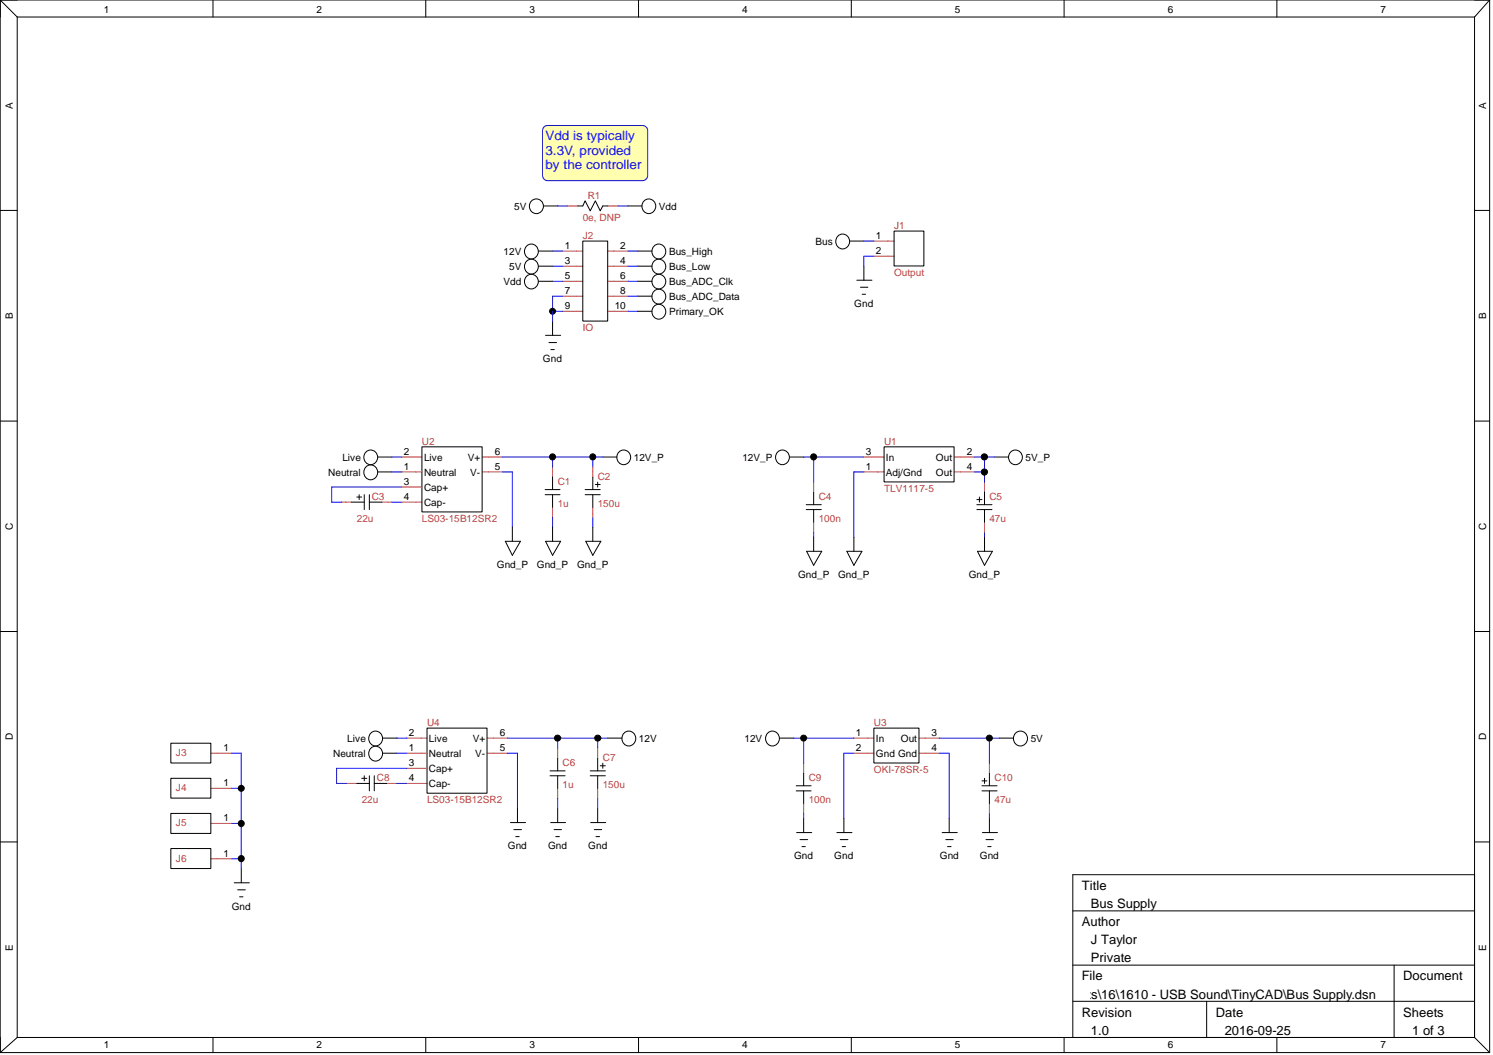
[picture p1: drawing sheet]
<svg xmlns="http://www.w3.org/2000/svg" width="297mm" height="210mm" viewBox="0 0 297 210" stroke-linecap="round" stroke-linejoin="round" font-family="sans-serif">
<g fill="none" stroke="#c04040" stroke-width=".2">
<path d="M111.9 50h4M111.9 53h4M111.9 56h4M111.9 58.9h4M112.9 41h2M120.9 50h4M120.9 53h4M120.9 56h4M120.9 58.9h4M120.9 41h2M173.9 48h4M173.9 51h4"/>
<path d="M111.9 61.9h4M120.9 61.9h4"/>
</g>
<g fill="none" stroke="#000" stroke-width=".2">
<path d="M104.9 48.8a1.43 1.43 0 0 1 2.2 1.2 1.43 1.43 0 0 1-2.2 1.2 1.58 1.58 0 0 1 0-2.4zM104.9 51.8a1.43 1.43 0 0 1 2.2 1.2 1.43 1.43 0 0 1-2.2 1.2 1.58 1.58 0 0 1 0-2.4zM107.1 53h2.8M107.1 50h2.8M108.2 41h2.8M114.9 41h1l.5-1 1 2 1-2 1 2 .5-1h1M115.9 48h5v15.9h-5zM124.9 41h2.8M126.9 53h2.8M126.9 50h2.8M126.9 56h2.8M126.9 58.9h2.8"/>
<path d="M130.3 51.8a1.43 1.43 0 0 1 2.2 1.2 1.43 1.43 0 0 1-2.2 1.2 1.58 1.58 0 0 1 0-2.4zM130.3 48.8a1.43 1.43 0 0 1 2.2 1.2 1.43 1.43 0 0 1-2.2 1.2 1.58 1.58 0 0 1 0-2.4zM130.3 57.8a1.43 1.43 0 0 1 2.2 1.2 1.43 1.43 0 0 1-2.2 1.2 1.58 1.58 0 0 1 0-2.4zM166.8 46.8a1.43 1.43 0 0 1 2.2 1.2 1.43 1.43 0 0 1-2.2 1.2 1.58 1.58 0 0 1 0-2.4zM169.1 48h2.8M170.5 55.8h3M171.2 57.1h1.5M171.5 58.5h.7M171.9 53v2.8M177.9 46h5.9v6.9h-5.9z"/>
<circle cx="106.7" cy="41" r="1.43"/>
<circle cx="129" cy="41" r="1.42"/>
<circle cx="131" cy="56" r="1.42"/>
</g>
<g fill="none" stroke="#00f" stroke-width=".2">
<path d="M109.9 50h2M109.9 53h2M109.9 56h2M109.9 58.9h2M111 41h1.9M122.9 41h2M124.9 50h2M124.9 53h2M124.9 56h2M124.9 58.9h2M171.9 48h2M173.9 51h-2v2"/>
<path d="M109.9 61.9h2M124.9 61.9h2"/>
</g>
<path d="M108.2 25.3l.7-.3h18.9a.99 .99 0 0 1 1.1 1v8.9a1.03 1.03 0 0 1-1.1 1h-18.9a.99 .99 0 0 1-1-1v-8.9z" fill-rule="evenodd" fill="#ffffaf"/>
<g fill="none" stroke="#00f" stroke-width=".2">
<path d="M108.2 25.3l.7-.3h18.9a.99 .99 0 0 1 1.1 1v8.9a1.03 1.03 0 0 1-1.1 1h-18.9a.99 .99 0 0 1-1-1v-8.9zM109.9 58.9v5M78 93.9h2M78 90.9h2M78 99.9h2M80 96.9h-14v3h2M99.9 93.9h2v11M99.9 90.9h20M109.9 90.9v2M117.9 90.9v2M159.9 90.9h12M161.9 90.9v5"/>
<path d="M171.9 93.9h-2v13M193.8 93.9h2.1M193.8 90.9h4.1M195.9 90.9v5M109.9 102.9v2M117.9 102.9v2M161.9 105.9v1M195.9 105.9v1M46 149.9h2v22.9M46 156.8h2M78.9 155.9h2.1M78.9 146.9h2.1"/>
<path d="M78.9 149.9h2.1M81 152.9h-14v3h2M101 146.9h19.9M101 149.9h2v11M111 146.9v1.9M111 158.8v2.1M118.9 146.9v1.9M118.9 158.8v2.1M157.9 146.9h12M159.9 146.9v4.9M169.9 149.9h-2v13M186.9 146.9h11.9"/>
<path d="M186.9 149.9h1.9v13M196.8 146.9v4.9M46 170.9h2M46 163.8h2M159.9 161.8v1.1M196.8 161.8v1.1"/>
</g>
<g fill="none" stroke="#000" stroke-width=".2">
<path d="M0 0h296.4M0 0v209.4M0 0l3.4 3.4M3.4 3.4h290M3.4 3.4v203M42.4 0v3.4M84.7 0v3.4M127 0v3.4M169.4 0v3.4M211.7 0v3.4M254 0v3.4M293.4 3.4v203"/>
<path d="M296.4 0v209.4M296.4 0l-3 3.4M0 41.9h3.4M107.1 56h2.8M293.4 41.9h3M108.5 66.7h3M109.2 68.2h1.5M109.6 69.6h.7M109.9 63.9v2.8M126.9 61.9h2.8M130.3 60.8a1.43 1.43 0 0 1 2.2 1.2 1.43 1.43 0 0 1-2.2 1.2 1.58 1.58 0 0 1 0-2.4zM0 83.8h3.4"/>
<path d="M70 99.9h2.5M71 98.9h1M71.5 98.4v1M72.5 98.4v3M72.9 92.8a1.43 1.43 0 0 1 2.2 1.2 1.43 1.43 0 0 1-2.2 1.2 1.58 1.58 0 0 1 0-2.4zM73.5 98.4v3M73.5 99.9h2.5M75.2 90.9h2.8M75.2 93.9h2.8M83.9 88.9h12v13h-12zM108.5 97.4h2.9M108.5 98.4h2.9"/>
<path d="M109.9 94.9v2.5M109.9 98.4v2.5M116.4 97.4h3M116.4 98.4h3M117.9 94.9v2.5M117.9 98.4v2.5M118.4 96.4h1M118.9 95.9v1M119.9 90.9h2.8M157.1 90.9h2.8M161.9 97.9v2.5M175.9 88.9h13.9v7h-13.9z"/>
<path d="M194.3 99.4h1.1M194.9 98.9v1M195.9 97.9v2.5M197.9 90.9h2.8M293.4 83.8h3M100.5 107.7h3l-1.6 2.8zM101.9 104.9v2.8M108.5 107.7h3l-1.6 2.8zM109.9 104.9v2.8M116.5 107.7h3l-1.6 2.8zM117.9 104.9v2.8M160.4 100.4h3"/>
<path d="M160.4 101.4h3M160.5 109.7h3l-1.6 2.8zM161.9 101.4v2.5M161.9 106.9v2.8M168.5 109.7h3l-1.6 2.8zM169.9 106.9v2.8M194.3 100.4h3.1M194.3 101.4h3.1M194.5 109.7h2.9l-1.5 2.8zM195.9 101.4v2.5M195.9 106.9v2.8M0 125.6h3.4"/>
<path d="M293.4 125.6h3M34 147.9h7.9v3.9h-7.9zM34 154.9h7.9v3.9h-7.9zM71 155.9h2.5M72 154.9h1M72.5 154.3v1.1M73.5 154.3v3.1M73.9 145.7a1.43 1.43 0 0 1 2.2 1.2 1.43 1.43 0 0 1-2.2 1.2 1.58 1.58 0 0 1 0-2.4zM73.9 148.7a1.43 1.43 0 0 1 2.2 1.2 1.43 1.43 0 0 1-2.2 1.2 1.58 1.58 0 0 1 0-2.4zM74.5 154.3v3.1M74.5 155.9h2.5M76.2 146.9h2.7"/>
<path d="M76.2 149.9h2.7M85 144.9h11.9v12.9h-11.9zM109.4 153.4h3M109.4 154.3h3M111 150.9v2.5M111 154.3v2.5M117.4 153.4h3M117.4 154.3h3M118.9 150.9v2.5M118.9 154.3v2.5M119.4 152.4h1M119.9 151.8v1.1"/>
<path d="M120.9 146.9h2.8M124.3 145.7a1.43 1.43 0 0 1 2.2 1.2 1.43 1.43 0 0 1-2.2 1.2 1.58 1.58 0 0 1 0-2.4zM152.9 145.7a1.43 1.43 0 0 1 2.2 1.2 1.43 1.43 0 0 1-2.2 1.2 1.58 1.58 0 0 1 0-2.4zM155.1 146.9h2.8M158.4 156.3h3M158.4 157.4h3M159.9 153.8v2.5M159.9 157.4v2.5M173.9 144.9h8.9v6.9h-8.9zM195.4 156.3h3M195.4 157.4h3M195.4 155.4h.9"/>
<path d="M195.9 154.9v1M196.8 153.8v2.5M196.8 157.4v2.5M198.8 146.9h2.8M0 167.5h3.4M34 161.8h7.9v4h-7.9zM34 168.8h7.9v4h-7.9zM46.6 175.6h3M47.3 177h1.5M47.7 178.4h.6M48 172.8v2.8M101.6 163.7h3"/>
<path d="M102.2 165.1h1.6M102.6 166.5h.7M103 160.9v2.8M109.6 163.7h2.9M110.2 165.1h1.5M110.6 166.5h.7M111 160.9v2.8M117.5 163.7h3M118.2 165.1h1.5M118.6 166.5h.7M118.9 160.9v2.8M158.5 165.7h3"/>
<path d="M159.2 167h1.5M159.6 168.4h.6M159.9 162.9v2.8M166.5 165.7h3M167.2 167h1.5M167.6 168.4h.6M167.9 162.9v2.8M187.4 165.7h3.1M188.2 167h1.4M188.5 168.4h.7M188.8 162.9v2.8M195.4 165.7h3.1"/>
<path d="M196.2 167h1.5M196.5 168.4h.7M196.8 162.9v2.8M293.4 174h-80v32.4M293.4 167.5h3M213.4 181.2h80M213.4 192h80M213.4 199.2h80M240.1 199.2v7.2M277.4 192v14.4M0 209.4h296.4M3.4 206.4h290"/>
<path d="M3.4 206.4l-3.4 3M42.4 206.4v3M84.7 206.4v3M127 206.4v3M169.4 206.4v3M211.7 206.4v3M254 206.4v3M293.4 206.4l3 3"/>
<circle cx="105.7" cy="56" r="1.42"/>
<circle cx="109.9" cy="61.9" r=".59"/>
<circle cx="73.7" cy="91" r="1.42"/>
<circle cx="109.9" cy="90.9" r=".6"/>
<circle cx="117.9" cy="90.9" r=".6"/>
<circle cx="124" cy="91" r="1.42"/>
<circle cx="155.6" cy="91" r="1.42"/>
<circle cx="161.9" cy="90.9" r=".6"/>
<circle cx="195.8" cy="90.9" r=".62"/>
<circle cx="195.8" cy="93.9" r=".62"/>
<circle cx="202" cy="91" r="1.42"/>
<circle cx="48" cy="156.8" r=".59"/>
<circle cx="110.9" cy="146.9" r=".61"/>
<circle cx="118.9" cy="146.9" r=".61"/>
<circle cx="159.9" cy="146.8" r=".59"/>
<circle cx="196.8" cy="146.8" r=".59"/>
<circle cx="203" cy="146.9" r="1.45"/>
<circle cx="48" cy="170.8" r=".6"/>
<circle cx="48" cy="163.8" r=".6"/>
</g>
<g fill="none" stroke="#c04040" stroke-width=".2">
<path d="M68 99.9h2M76 99.9h2M80 90.9h3.9M80 93.9h3.9M80 99.9h3.9M80 96.9h3.9M96 90.9h3.9M96 93.9h3.9M109.9 92.9v2M117.9 92.9v2M161.9 95.9v2M171.9 90.9h4"/>
<path d="M171.9 93.9h4M189.9 90.9h3.9M189.9 93.9h3.9M195.9 95.9v2M109.9 100.9v2M117.9 100.9v2M161.9 103.9v2M195.9 103.9v2M42 149.9h4M42 156.8h4M69 155.9h2M77 155.9h1.9"/>
<path d="M81 155.9h4M81 146.9h4M81 149.9h4M81 152.9h4M96.9 146.9h4.1M96.9 149.9h4.1M111 148.8v2.1M111 156.8v2M118.9 148.8v2.1M118.9 156.8v2M159.9 151.8v2M159.9 159.9v1.9"/>
<path d="M169.9 146.9h4M169.9 149.9h4M182.9 146.9h4M182.9 149.9h4M196.8 151.8v2M196.8 159.9v1.9M42 163.8h4M42 170.9h4"/>
</g>
<g fill="#000">
<circle cx="109.9" cy="61.9" r=".59"/>
<circle cx="109.9" cy="90.9" r=".6"/>
<circle cx="117.9" cy="90.9" r=".6"/>
<circle cx="161.9" cy="90.9" r=".6"/>
<circle cx="195.8" cy="90.9" r=".62"/>
<circle cx="195.8" cy="93.9" r=".62"/>
<circle cx="48" cy="156.8" r=".59"/>
<circle cx="110.9" cy="146.9" r=".61"/>
<circle cx="118.9" cy="146.9" r=".61"/>
<circle cx="159.9" cy="146.8" r=".59"/>
<circle cx="196.8" cy="146.8" r=".59"/>
<circle cx="48" cy="170.8" r=".6"/>
<circle cx="48" cy="163.8" r=".6"/>
</g>
<g font-size="2.6" fill="#00f">
<text x="108.5" y="27.9">Vdd is typically</text>
<text x="108.5" y="30.8">3.3V, provided</text>
<text x="108.5" y="33.7">by the controller</text>
</g>
<g font-size="2.6">
<text x="215.2" y="177.1">Title</text>
<text x="215.2" y="184.3">Author</text>
<text x="217" y="180.7">Bus Supply</text>
<text x="217" y="187.9">J Taylor</text>
<text x="217" y="191.5">Private</text>
<text x="215.2" y="195.1">File</text>
<text x="279.2" y="195.1">Document</text>
<text x="200.4" y="198.7">C:\JPT\Projects\16\1610 - USB Sound\TinyCAD\Bus Supply.dsn</text>
<text x="215.2" y="202.3">Revision</text>
<text x="241.9" y="202.3">Date</text>
<text x="279.2" y="202.3">Sheets</text>
<text x="217" y="205.9">1.0</text>
<text x="243.7" y="205.9">2016-09-25</text>
<text x="281" y="205.9">1 of 3</text>
</g>
<g font-size="2">
<text x="20.7" y="2.6">1</text>
<text x="63" y="2.6">2</text>
<text x="105.3" y="2.6">3</text>
<text x="147.7" y="2.6">4</text>
<text x="190" y="2.6">5</text>
<text x="232.3" y="2.6">6</text>
<text x="274.7" y="2.6">7</text>
<text x="2.6" y="21.6" transform="rotate(-90 2.6 21.6)">A</text>
<text x="295.7" y="21.6" transform="rotate(-90 295.7 21.6)">A</text>
<text x="102.3" y="41.7">5V</text>
<text x="131.1" y="41.7">Vdd</text>
<text x="174.3" y="47.5">1</text>
<text x="100.2" y="50.7">12V</text>
<text x="101.3" y="53.7">5V</text>
<text x="112.3" y="49.5">1</text>
<text x="112.3" y="52.5">3</text>
<text x="123.4" y="52.5">4</text>
<text x="123.4" y="49.5">2</text>
<text x="133.1" y="53.7">Bus_Low</text>
<text x="133.1" y="50.7">Bus_High</text>
<text x="162.3" y="48.7">Bus</text>
<text x="174.3" y="50.5">2</text>
<text x="100.2" y="56.7">Vdd</text>
<text x="112.3" y="55.5">5</text>
<text x="112.3" y="58.5">7</text>
<text x="123.4" y="58.5">8</text>
<text x="123.4" y="55.5">6</text>
<text x="133.1" y="56.7">Bus_ADC_Clk</text>
<text x="133.1" y="59.7">Bus_ADC_Data</text>
<text x="2.6" y="63.5" transform="rotate(-90 2.6 63.5)">B</text>
<text x="112.3" y="61.5">9</text>
<text x="122.3" y="61.5">10</text>
<text x="133.1" y="62.7">Primary_OK</text>
<text x="170" y="61.1">Gnd</text>
<text x="295.7" y="63.5" transform="rotate(-90 295.7 63.5)">B</text>
<text x="108" y="72.1">Gnd</text>
<text x="65.3" y="94.7">Neutral</text>
<text x="68.1" y="91.7">Live</text>
<text x="80.3" y="90.5">2</text>
<text x="80.3" y="93.5">1</text>
<text x="84.4" y="91.7">Live</text>
<text x="84.4" y="94.7">Neutral</text>
<text x="93.1" y="91.7">V+</text>
<text x="93.6" y="94.7">V-</text>
<text x="98.4" y="90.5">6</text>
<text x="98.4" y="93.5">5</text>
<text x="126.1" y="91.7">12V_P</text>
<text x="147.7" y="91.7">12V_P</text>
<text x="172.3" y="93.5">1</text>
<text x="172.3" y="90.5">3</text>
<text x="176.3" y="94.7">Adj/Gnd</text>
<text x="176.3" y="91.7">In</text>
<text x="186.2" y="91.7">Out</text>
<text x="186.2" y="94.7">Out</text>
<text x="192.4" y="90.5">2</text>
<text x="192.4" y="93.5">4</text>
<text x="204" y="91.7">5V_P</text>
<text x="80.3" y="99.5">4</text>
<text x="80.3" y="96.5">3</text>
<text x="84.4" y="100.7">Cap-</text>
<text x="84.4" y="97.7">Cap+</text>
<text x="2.6" y="105.4" transform="rotate(-90 2.6 105.4)">C</text>
<text x="295.7" y="105.4" transform="rotate(-90 295.7 105.4)">C</text>
<text x="98.8" y="113">Gnd_P</text>
<text x="106.8" y="113">Gnd_P</text>
<text x="114.8" y="113">Gnd_P</text>
<text x="158.8" y="115">Gnd_P</text>
<text x="166.7" y="115">Gnd_P</text>
<text x="192.7" y="115">Gnd_P</text>
<text x="2.6" y="147.3" transform="rotate(-90 2.6 147.3)">D</text>
<text x="44.5" y="149.4">1</text>
<text x="69.1" y="147.6">Live</text>
<text x="81.4" y="146.4">2</text>
<text x="81.4" y="149.4">1</text>
<text x="85.3" y="147.6">Live</text>
<text x="94.1" y="147.6">V+</text>
<text x="99.4" y="146.4">6</text>
<text x="99.4" y="149.4">5</text>
<text x="127.1" y="147.6">12V</text>
<text x="148.1" y="147.6">12V</text>
<text x="170.3" y="149.4">2</text>
<text x="170.3" y="146.4">1</text>
<text x="174.3" y="147.6">In</text>
<text x="179.2" y="147.6">Out</text>
<text x="185.3" y="146.4">3</text>
<text x="185.3" y="149.4">4</text>
<text x="205.1" y="147.6">5V</text>
<text x="295.7" y="147.3" transform="rotate(-90 295.7 147.3)">D</text>
<text x="66.3" y="150.6">Neutral</text>
<text x="81.4" y="155.4">4</text>
<text x="81.4" y="152.4">3</text>
<text x="85.3" y="153.6">Cap+</text>
<text x="85.3" y="150.6">Neutral</text>
<text x="94.6" y="150.6">V-</text>
<text x="174.3" y="150.6">Gnd Gnd</text>
<text x="44.5" y="156.4">1</text>
<text x="85.3" y="156.6">Cap-</text>
<text x="44.5" y="163.4">1</text>
<text x="44.5" y="170.4">1</text>
<text x="101" y="169">Gnd</text>
<text x="109" y="169">Gnd</text>
<text x="117" y="169">Gnd</text>
<text x="158" y="171">Gnd</text>
<text x="166" y="171">Gnd</text>
<text x="187" y="171">Gnd</text>
<text x="194.9" y="171">Gnd</text>
<text x="46.1" y="181">Gnd</text>
<text x="2.6" y="189.1" transform="rotate(-90 2.6 189.1)">E</text>
<text x="295.7" y="189.1" transform="rotate(-90 295.7 189.1)">E</text>
<text x="20.7" y="208.6">1</text>
<text x="63" y="208.6">2</text>
<text x="105.3" y="208.6">3</text>
<text x="147.7" y="208.6">4</text>
<text x="190" y="208.6">5</text>
<text x="232.3" y="208.6">6</text>
<text x="274.7" y="208.6">7</text>
</g>
<g font-size="2" fill="#c04040">
<text x="116.9" y="39.5">R1</text>
<text x="115.9" y="47.5">J2</text>
<text x="115.9" y="43.9">0e, DNP</text>
<text x="177.9" y="45.6">J1</text>
<text x="177.9" y="54.9">Output</text>
<text x="115.9" y="65.9">IO</text>
<text x="83.9" y="88.5">U2</text>
<text x="175.9" y="88.5">U1</text>
<text x="118.9" y="95.5">C2</text>
<text x="74" y="99.5">C3</text>
<text x="111" y="96.5">C1</text>
<text x="111" y="100.9">1u</text>
<text x="118.9" y="100.9">150u</text>
<text x="162.9" y="99.5">C4</text>
<text x="175.9" y="97.9">TLV1117-5</text>
<text x="196.8" y="99.5">C5</text>
<text x="71" y="103.9">22u</text>
<text x="83.9" y="103.9">LS03-15B12SR2</text>
<text x="162.9" y="103.9">100n</text>
<text x="196.8" y="103.9">47u</text>
<text x="85" y="144.4">U4</text>
<text x="173.9" y="144.4">U3</text>
<text x="35" y="150.5">J3</text>
<text x="75" y="155.4">C8</text>
<text x="111.9" y="152.4">C6</text>
<text x="119.9" y="151.4">C7</text>
<text x="160.9" y="155.4">C9</text>
<text x="173.9" y="153.8">OKI-78SR-5</text>
<text x="197.9" y="155.4">C10</text>
<text x="35" y="157.4">J4</text>
<text x="72" y="159.8">22u</text>
<text x="85" y="159.8">LS03-15B12SR2</text>
<text x="111.9" y="156.8">1u</text>
<text x="119.9" y="156.8">150u</text>
<text x="160.9" y="159.8">100n</text>
<text x="197.9" y="159.8">47u</text>
<text x="35" y="164.4">J5</text>
<text x="35" y="171.4">J6</text>
</g>
</svg>
